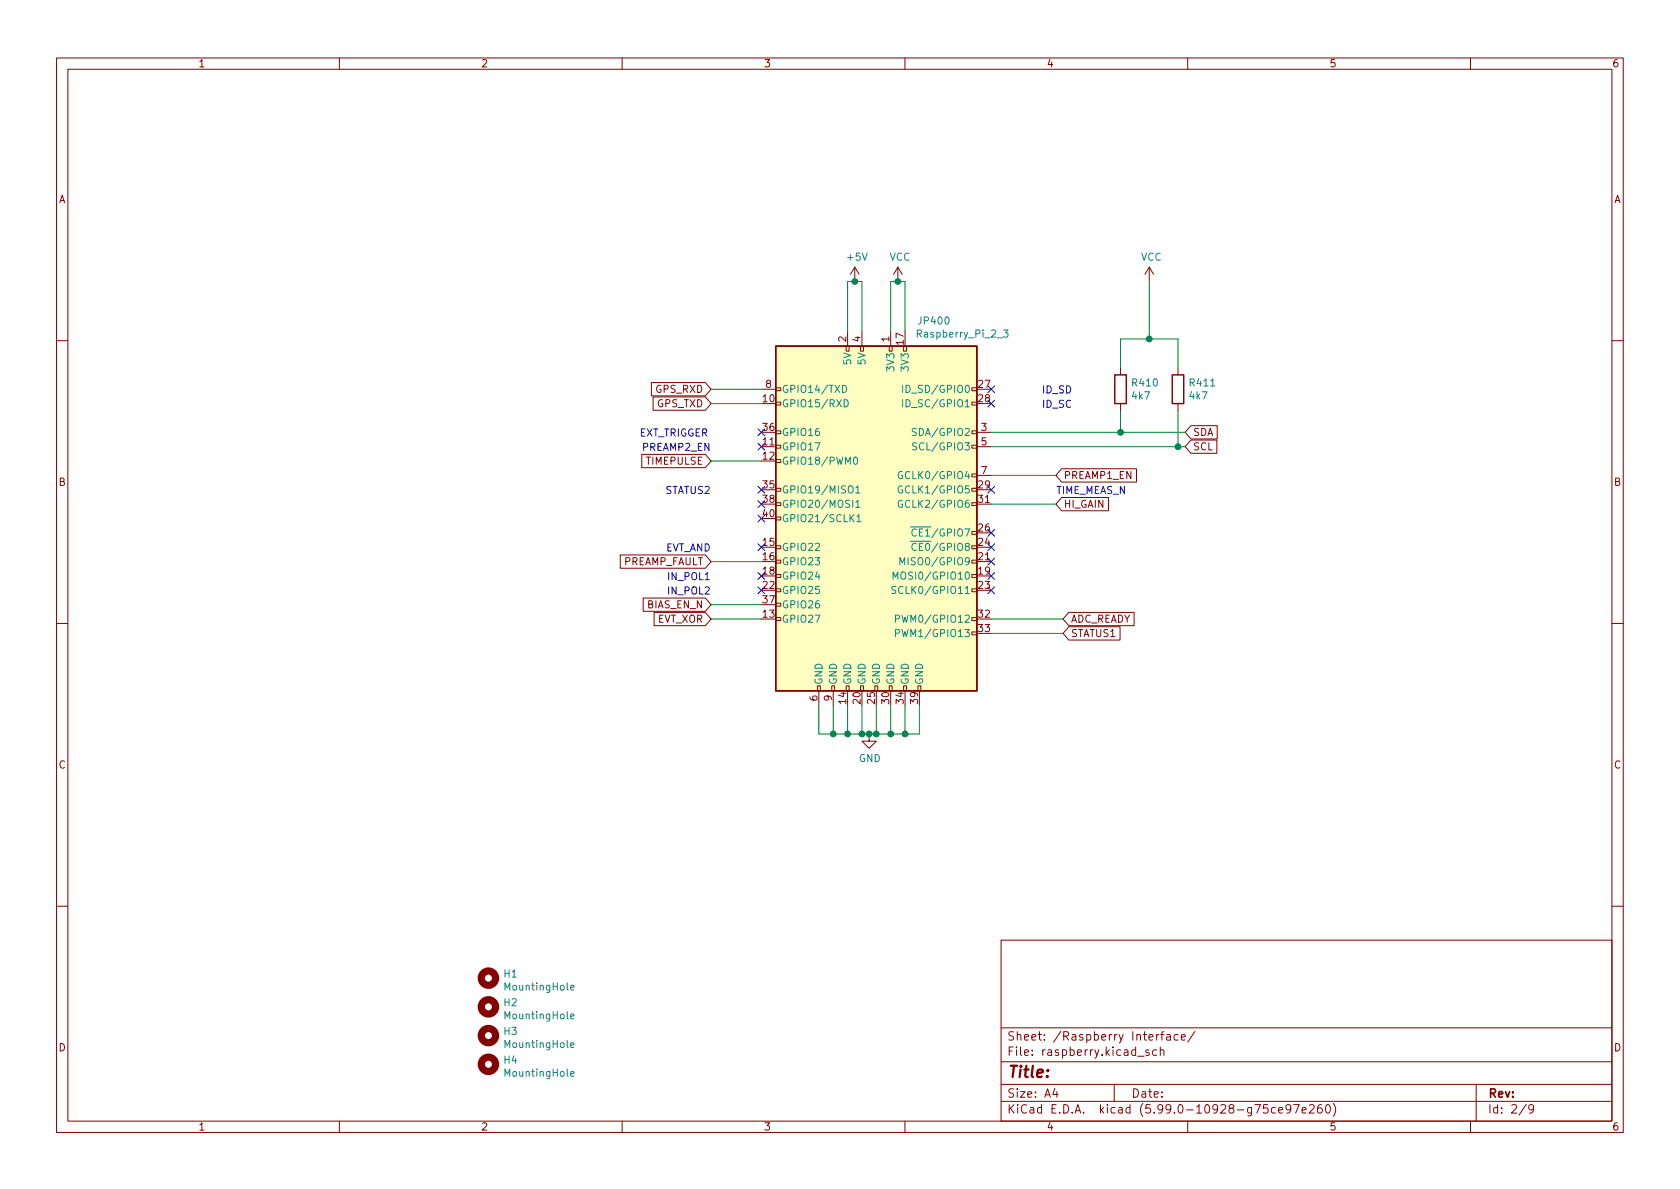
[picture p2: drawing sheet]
<svg xmlns="http://www.w3.org/2000/svg" width="297mm" height="210mm" viewBox="0 0 297 210" stroke-linecap="round" stroke-linejoin="round" font-family="sans-serif">
<g fill="none" stroke="#840000" stroke-width=".18">
<path d="M10 10.2h277v190.1h-277zM12 12.2h273v186.1h-273zM60 10.2v2M110 10.2v2M160 10.2v2M210 10.2v2M260 10.2v2M149.9 58.7v2.5M151.1 47.2l-.7 1.3M151.1 47.2v2.6M151.1 47.2l.8 1.3M152.4 58.7v2.5"/>
<path d="M157.5 58.7v2.5M158.7 47.2l-.7 1.3M158.7 47.2v2.6M158.7 47.2l.8 1.3M203.2 47.2l-.8 1.3M203.2 47.2v2.6M203.2 47.2l.8 1.3M10 60.2h2M115.2 67.7h9.5l1 1.1-1 1.2h-9.5zM115.5 70.2h9.2l1 1.2-1 1.1h-9.2zM134.6 79h2.6M134.6 68.8h2.6"/>
<path d="M137.2 78.7h.8v.5h-.8zM137.2 76.2h.8v.5h-.8zM137.2 71.1h.8v.5h-.8zM137.2 68.6h.8v.5h-.8zM149.6 61.2h.5v.9h-.5zM152.1 61.2h.6v.9h-.6zM157.2 61.2h.5v.9h-.5zM159.8 61.2h.5v.9h-.5zM171.8 78.7h.9v.5h-.9zM171.8 76.2h.9v.5h-.9zM171.8 71.1h.9v.5h-.9zM171.8 68.6h.9v.5h-.9z"/>
<path d="M172.7 79h2.6M172.7 76.4h2.6M198.1 65v1.3M198.1 71.4v1.2M208.3 65v1.3M208.3 71.4v1.2M210.6 77.8h4.6v2.4h-4.6l-1.1-1.2zM210.6 75.3h4.6v2.3h-4.6l-1.1-1.2zM285 60.2h2M109.7 98.1h15l1 1.2-1 1.2h-15zM113.5 80.4h11.2l1 1.1-1 1.2h-11.2zM137.2 99.1h.8v.5h-.8z"/>
<path d="M137.2 96.5h.8v.5h-.8zM137.2 91.4h.8v.5h-.8zM137.2 88.9h.8v.5h-.8zM137.2 86.4h.8v.5h-.8zM137.2 81.3h.8v.5h-.8zM171.8 99.1h.9v.5h-.9zM171.8 88.9h.9v.5h-.9zM171.8 86.4h.9v.5h-.9zM171.8 83.8h.9v.5h-.9zM172.7 99.3h2.6M172.7 89.1h2.6M172.7 84.1h2.6"/>
<path d="M187.7 82.9h13.2v2.3h-13.2l-1-1.1zM187.7 88h8.3v2.3h-8.3l-1-1.2zM10 110.2h2M113.7 105.8h11l1 1.1-1 1.2h-11zM115.7 108.3h9l1 1.2-1 1.1h-9zM137.2 109.2h.8v.5h-.8zM137.2 106.7h.8v.5h-.8zM137.2 104.1h.8v.5h-.8zM137.2 101.6h.8v.5h-.8zM171.8 111.8h.9v.5h-.9zM171.8 109.2h.9v.5h-.9zM171.8 104.1h.9v.5h-.9z"/>
<path d="M171.8 101.6h.9v.5h-.9zM189 110.8h9v2.4h-9l-1-1.2zM189 108.3h11.5v2.3h-11.5l-1-1.1zM285 110.2h2M144.5 121.3h.5v.9h-.5zM144.8 122.2v2.5M147.1 121.3h.5v.9h-.5zM147.3 122.2v2.5M149.6 121.3h.5v.9h-.5zM152.1 121.3h.6v.9h-.6zM153.7 129.8v1.3h1.2l-1.2 1.2-1.3-1.2h1.3M154.7 121.3h.5v.9h-.5z"/>
<path d="M157.2 121.3h.5v.9h-.5zM159.8 121.3h.5v.9h-.5zM162.3 121.3h.5v.9h-.5zM10 160.2h2M177 166.3h108v32h-108zM285 160.2h2M60 198.3v2M110 198.3v2M160 198.3v2M177 194.8h108M177 191.8h108M177 187.8h108"/>
<path d="M177 181.8h108M186.5 192.5l-.4 1h1M186.9 193v1M197 191.8v3M201.1 186.8h1.2M203.1 185.7l-.3-.1-.2 .2v.3l.5 .1v.4h-.5M204.5 185.7l-.4-.1-.3 .3v.4l.1 .3h.6M204.9 182.9l-.3 .1-.1 .2M205.1 185.8l.3-.2 .3 .1 .1 .9M205.1 185.1v1.5M205.2 182.9h.6M205.8 182.4l-.4 .2v1.3"/>
<path d="M206.3 183h.6v.9M206.9 183.3l-.5 .1a.29 .29 0 0 0-.2 .2 .29 .29 0 0 0 .2 .3h.5M208.3 183l-.4-.1-.3 .3v.4l.1 .3h.6M208.9 183.4l.7-.1-.1-.3-.4-.1-.2 .2v.8h.6M210 198.3v2M211.3 182.4l-1.3 1.9M225.5 195.9l-.4-.1-.3 .3v.4l.1 .3h.6M226.1 196.3l.7-.1-.1-.3-.4-.1-.2 .2v.8h.6M228.2 196l-.3 .3-.4-.1-.1-.2 .1-.6 .4-.1 .2 .2a.99 .99 0 0 1-.3 1.3h-.3M228.7 195.3h1l-.6 1.5M230.2 196.3l.7-.1v-.3l-.5-.1-.2 .2 .1 .8h.6M231.5 195.5l.6-.2 .2 .2 .1 .3-1 1h1"/>
<path d="M233.6 195.3a.59 .59 0 0 0-.7 .7v.5l.2 .3h.4l.2-.1 .1-.5-.2-.2-.4-.1-.3 .3M234.6 195.4l.1-.1a.81 .81 0 0 1 .6 .7 .81 .81 0 0 1-.3 .8h-.1a.81 .81 0 0 1-.6-.6 .81 .81 0 0 1 .3-.8zM235.7 195.1a1.72 1.72 0 0 1 0 2.3M260 198.3v2M261 191.8v6.5M269.9 195.3l-1.3 1.9M271.2 196l-.3 .3h-.3l-.3-.3 .1-.6 .5-.1 .2 .2a.99 .99 0 0 1-.4 1.3h-.3"/>
</g>
<g fill="none" stroke="#840000" stroke-width="1.3">
<circle cx="86.4" cy="178" r="1.27"/>
<circle cx="86.4" cy="173" r="1.27"/>
<circle cx="86.4" cy="188.2" r="1.27"/>
<circle cx="86.4" cy="183.1" r="1.27"/>
</g>
<g fill="none" stroke="#008484" stroke-width=".18">
<path d="M177.4 58.3h.8l-.4 .5 .4 .2v.5l-.2 .1-.6-.1M149 68.1a.64 .64 0 0 1 .7 .7 .64 .64 0 0 1-.7 .6zM149.3 70.7a.64 .64 0 0 1 .7 .6 .64 .64 0 0 1-.7 .6zM159.6 68.1v1.3M159.6 70.7v1.2M162 75.8h-.5l-.2 .2 .1 .3 .6 .2v.4l-.2 .1h-.5M162.1 78.4l-.5-.1-.2 .1v.4l.6 .2 .1 .3-.3 .3-.5-.1M150.5 91.5l.5 .8M151 81l.2-.2a.68 .68 0 0 1 .4 .7 .68 .68 0 0 1-.4 .6l-.2-.1-.1-.4zM151 91l-.7 .7M151.3 86.3l.4-.4v1.3M151.3 88.8l.4-.3v1.2"/>
<path d="M151.3 87.2h.7M151.3 89.7h.7M151.5 91.4l.4-.4v1.3M151.5 92.3h.7M159.1 99.9v-1.3l.4 .9 .5-.9v1.3M159.5 86a.59 .59 0 0 0-.7 .5 .59 .59 0 0 0 .7 .6l.1-.5h-.2M159.5 88.5a.59 .59 0 0 0-.7 .6 .59 .59 0 0 0 .7 .6l.1-.5h-.2M159.5 83.4a.59 .59 0 0 0-.7 .6 .59 .59 0 0 0 .7 .6l.1-.5h-.2M161 95.7h1.3M161 93.2h1.3M162 96.2a.6 .6 0 0 0-.8 .4 .6 .6 0 0 0 .6 .7l.2-.1M162 93.7a.6 .6 0 0 0-.8 .4 .6 .6 0 0 0 .6 .7l.2-.1"/>
<path d="M157.9 102.4v-1.2l.4 .9 .4-.9v1.2M158.3 109.4h.6l.1-.2v-.3l-.7-.1v1.2M158.3 112l.6-.1 .1-.2v-.3l-.7-.1v1.3M158.4 103.8l-.5-.1-.2 .1v.4l.6 .2 .1 .3-.3 .3-.4-.1M100.9 179.7l.6-.1-.1-.2-.3-.1-.2 .2 .1 .6h.4M100.9 174.7l.6-.2-.1-.2-.3-.1-.2 .2 .1 .6h.4M100.9 184.8l.6-.1-.1-.2-.3-.1-.2 .2 .1 .6h.4M100.9 189.9l.6-.1-.1-.3h-.3l-.2 .2 .1 .6h.4"/>
</g>
<path d="M137.2 61.2h35.5v61h-35.5zM197.1 66.3h2v5.1h-2zM207.3 66.3h2v5.1h-2z" fill="none" stroke="#840000" stroke-width=".25"/>
<path d="M137.2 61.2h35.5v61h-35.5z" fill="#ffffc2" stroke="#ffffc2" stroke-width=".18"/>
<g fill="none" stroke="#008400" stroke-width=".18">
<path d="M149.9 58.7v-8.9h2.5v8.9M157.5 58.7v-8.9h2.5v8.9M203.2 49.8v10.1M125.7 68.8h8.9M125.7 71.4h8.9M175.3 79h34.2M175.3 76.4h34.2M198.1 65v-5.1h10.2v5.1M198.1 72.6v3.8M208.3 72.6v6.4M125.7 99.3h8.9M125.7 81.5h8.9"/>
<path d="M175.3 84.1h11.4M175.3 89.1h11.4M125.7 106.9h8.9M125.7 109.5h8.9M175.3 109.5h12.7M175.3 112h12.7M144.8 124.7v5.1h17.8v-5.1M147.3 124.7v5.1M149.9 124.7v5.1M152.4 124.7v5.1M154.9 124.7v5.1M157.5 124.7v5.1"/>
<path d="M160 124.7v5.1"/>
</g>
<g fill="none" stroke="#000084" stroke-width=".18">
<path d="M134 78.4l1.2 1.2M134 75.8l1.2 1.3M135.2 78.4l-1.2 1.2M135.2 75.8l-1.2 1.3M174.7 68.2l1.2 1.2M174.7 70.8l1.2 1.2M175.9 68.2l-1.2 1.2M175.9 70.8l-1.2 1.2M134 86l1.2 1.2M134 96.2l1.2 1.2M134 91.1l1.2 1.2M134 88.5l1.2 1.3"/>
<path d="M135.2 86l-1.2 1.2M135.2 96.2l-1.2 1.2M135.2 91.1l-1.2 1.2M135.2 88.5l-1.2 1.3M174.7 96.2l1.2 1.2M174.7 93.6l1.2 1.2M174.7 86l1.2 1.2M174.7 98.7l1.2 1.2M175.9 96.2l-1.2 1.2M175.9 93.6l-1.2 1.2M175.9 86l-1.2 1.2M175.9 98.7l-1.2 1.2"/>
<path d="M134 103.8l1.2 1.2M134 101.2l1.2 1.3M135.2 103.8l-1.2 1.2M135.2 101.2l-1.2 1.3M174.7 103.8l1.2 1.2M174.7 101.2l1.2 1.3M175.9 103.8l-1.2 1.2M175.9 101.2l-1.2 1.3"/>
</g>
<g fill="#008400" stroke="#008400" stroke-width=".18">
<circle cx="158.8" cy="49.8" r=".51"/>
<circle cx="203.2" cy="59.9" r=".51"/>
<circle cx="198.1" cy="76.4" r=".51"/>
<circle cx="208.3" cy="79" r=".51"/>
<circle cx="149.9" cy="129.8" r=".51"/>
<circle cx="152.4" cy="129.8" r=".51"/>
<circle cx="153.7" cy="129.8" r=".51"/>
<circle cx="154.9" cy="129.8" r=".51"/>
<circle cx="157.5" cy="129.8" r=".51"/>
<circle cx="160" cy="129.8" r=".51"/>
<circle cx="147.3" cy="129.8" r=".51"/>
<circle cx="151.1" cy="49.8" r=".51"/>
</g>
<text font-size="2.8" fill="#840000" x="178" y="190.6">Title:</text>
<g font-size="2.1" fill="#840000">
<text x="178" y="184">Sheet: /Raspberry Interface/</text>
<text x="178" y="186.7">File: raspberry.kicad_sch</text>
<text x="178" y="196.9">KiCad E.D.A. kicad (5.99.0-10928-g75ce97e260)</text>
<text x="178" y="194.1">Size: A4</text>
<text x="200" y="194.1">Date:</text>
<text x="263" y="194.1">Rev:</text>
<text x="263" y="196.9">Id: 2/9</text>
</g>
<g font-size="1.8" fill="#840000">
<text x="35" y="11.9">1</text>
<text x="85" y="11.9">2</text>
<text x="135" y="11.9">3</text>
<text x="185" y="11.9">4</text>
<text x="235" y="11.9">5</text>
<text x="285" y="11.9">6</text>
<text x="10.3" y="35.9">A</text>
<text x="285.3" y="35.9">A</text>
<text x="149.6" y="60.4" transform="rotate(-90 149.6 60.4)">2</text>
<text x="152.1" y="60.4" transform="rotate(-90 152.1 60.4)">4</text>
<text x="157.2" y="60.4" transform="rotate(-90 157.2 60.4)">1</text>
<text x="159.8" y="60.9" transform="rotate(-90 159.8 60.9)">17</text>
<text x="115.9" y="69.5">GPS_RXD</text>
<text x="134.9" y="71.1">10</text>
<text x="135.4" y="68.6">8</text>
<text x="173" y="68.6">27</text>
<text x="173" y="71.1">28</text>
<text x="116.1" y="72">GPS_TXD</text>
<text x="134.9" y="76.2">36</text>
<text x="173.5" y="76.2">3</text>
<text x="210.9" y="77.1">SDA</text>
<text x="114.3" y="82.2">TIMEPULSE</text>
<text x="134.9" y="78.7">11</text>
<text x="134.9" y="81.3">12</text>
<text x="173.5" y="78.7">5</text>
<text x="173.5" y="83.8">7</text>
<text x="210.9" y="79.6">SCL</text>
<text x="10.3" y="85.9">B</text>
<text x="134.9" y="86.4">35</text>
<text x="134.9" y="88.9">38</text>
<text x="173" y="86.4">29</text>
<text x="173" y="88.9">31</text>
<text x="188" y="84.7">PREAMP1_EN</text>
<text x="188" y="89.8">HI_GAIN</text>
<text x="285.3" y="85.9">B</text>
<text x="134.9" y="91.4">40</text>
<text x="173" y="94">26</text>
<text x="110" y="99.9">PREAMP_FAULT</text>
<text x="134.9" y="96.5">15</text>
<text x="134.9" y="99.1">16</text>
<text x="134.9" y="101.6">18</text>
<text x="173" y="101.6">19</text>
<text x="173" y="99.1">21</text>
<text x="173" y="96.5">24</text>
<text x="114.5" y="107.6">BIAS_EN_N</text>
<text x="134.9" y="104.1">22</text>
<text x="134.9" y="106.7">37</text>
<text x="173" y="104.1">23</text>
<text x="116.1" y="110.1">EVT_XOR</text>
<text x="134.9" y="109.2">13</text>
<text x="173" y="109.2">32</text>
<text x="173" y="111.8">33</text>
<text x="189.3" y="112.6">STATUS1</text>
<text x="189.3" y="110.1">ADC_READY</text>
<text x="144.5" y="123.9" transform="rotate(-90 144.5 123.9)">6</text>
<text x="147.1" y="123.9" transform="rotate(-90 147.1 123.9)">9</text>
<text x="149.6" y="124.4" transform="rotate(-90 149.6 124.4)">14</text>
<text x="152.1" y="124.4" transform="rotate(-90 152.1 124.4)">20</text>
<text x="154.7" y="124.4" transform="rotate(-90 154.7 124.4)">25</text>
<text x="157.2" y="124.4" transform="rotate(-90 157.2 124.4)">30</text>
<text x="159.8" y="124.4" transform="rotate(-90 159.8 124.4)">34</text>
<text x="162.3" y="124.4" transform="rotate(-90 162.3 124.4)">39</text>
<text x="10.3" y="135.9">C</text>
<text x="285.3" y="135.9">C</text>
<text x="10.3" y="185.9">D</text>
<text x="285.3" y="185.9">D</text>
<text x="35" y="199.9">1</text>
<text x="85" y="199.9">2</text>
<text x="135" y="199.9">3</text>
<text x="185" y="199.9">4</text>
<text x="235" y="199.9">5</text>
<text x="285" y="199.9">6</text>
</g>
<g font-size="1.8" fill="#008484">
<text x="149.9" y="46.1">+5V</text>
<text x="157.3" y="46.1">VCC</text>
<text x="201.7" y="46.1">VCC</text>
<text x="162.5" y="59.7">Raspberry_Pi_2_3</text>
<text x="162.5" y="57.4">JP400</text>
<text x="150.5" y="64.4" transform="rotate(-90 150.5 64.4)">5V</text>
<text x="153" y="64.4" transform="rotate(-90 153 64.4)">5V</text>
<text x="158.1" y="65.4" transform="rotate(-90 158.1 65.4)">3V3</text>
<text x="160.7" y="65.4" transform="rotate(-90 160.7 65.4)">3V3</text>
<text x="138.2" y="69.5">GPIO14/TXD</text>
<text x="160.6" y="69.5">ID_SD/GPIO0</text>
<text x="200.2" y="70.6">4k7</text>
<text x="200.3" y="68.3">R410</text>
<text x="210.4" y="70.6">4k7</text>
<text x="210.5" y="68.3">R411</text>
<text x="138.2" y="72">GPIO15/RXD</text>
<text x="138.2" y="77.1">GPIO16</text>
<text x="160.6" y="72">ID_SC/GPIO1</text>
<text x="162.1" y="77.1">SDA/GPIO2</text>
<text x="138.2" y="79.6">GPIO17</text>
<text x="138.2" y="82.2">GPIO18/PWM0</text>
<text x="162.3" y="79.6">SCL/GPIO3</text>
<text x="138.2" y="87.2">GPIO19/MISO1</text>
<text x="138.2" y="89.8">GPIO20/MOSI1</text>
<text x="159.8" y="87.2">GCLK1/GPIO5</text>
<text x="159.8" y="89.8">GCLK2/GPIO6</text>
<text x="159.8" y="84.7">GCLK0/GPIO4</text>
<text x="138.2" y="92.3">GPIO21/SCLK1</text>
<text x="162.4" y="94.9">~CE1~/GPIO7</text>
<text x="138.2" y="97.4">GPIO22</text>
<text x="138.2" y="99.9">GPIO23</text>
<text x="160.3" y="99.9">MISO0/GPIO9</text>
<text x="162.4" y="97.4">~CE0~/GPIO8</text>
<text x="138.2" y="102.5">GPIO24</text>
<text x="138.2" y="105">GPIO25</text>
<text x="138.2" y="107.6">GPIO26</text>
<text x="159" y="105">SCLK0/GPIO11</text>
<text x="159.3" y="102.5">MOSI0/GPIO10</text>
<text x="138.2" y="110.1">GPIO27</text>
<text x="159.5" y="110.1">PWM0/GPIO12</text>
<text x="159.5" y="112.6">PWM1/GPIO13</text>
<text x="145.4" y="121.2" transform="rotate(-90 145.4 121.2)">GND</text>
<text x="148" y="121.2" transform="rotate(-90 148 121.2)">GND</text>
<text x="150.5" y="121.2" transform="rotate(-90 150.5 121.2)">GND</text>
<text x="153" y="121.2" transform="rotate(-90 153 121.2)">GND</text>
<text x="155.6" y="121.2" transform="rotate(-90 155.6 121.2)">GND</text>
<text x="158.1" y="121.2" transform="rotate(-90 158.1 121.2)">GND</text>
<text x="160.7" y="121.2" transform="rotate(-90 160.7 121.2)">GND</text>
<text x="163.2" y="121.2" transform="rotate(-90 163.2 121.2)">GND</text>
<text x="151.8" y="134.7">GND</text>
<text x="89.1" y="172.8">H1</text>
<text x="89.1" y="177.9">H2</text>
<text x="89.5" y="175.1">MountingHole</text>
<text x="89.1" y="183">H3</text>
<text x="89.5" y="180.2">MountingHole</text>
<text x="89.5" y="185.3">MountingHole</text>
<text x="89.1" y="188.1">H4</text>
<text x="89.5" y="190.4">MountingHole</text>
</g>
<g font-size="1.8" fill="#0000c2">
<text x="184.1" y="69.6">ID_SD</text>
<text x="113" y="77.2">EXT_TRIGGER</text>
<text x="184.1" y="72.1">ID_SC</text>
<text x="113.7" y="79.7">PREAMP2_EN</text>
<text x="117.7" y="87.3">STATUS2</text>
<text x="186.7" y="87.3">TIME_MEAS_N</text>
<text x="117.5" y="97.5">EVT_AND</text>
<text x="118.4" y="102.6">IN_POL1</text>
<text x="118.4" y="105.1">IN_POL2</text>
</g>
</svg>
